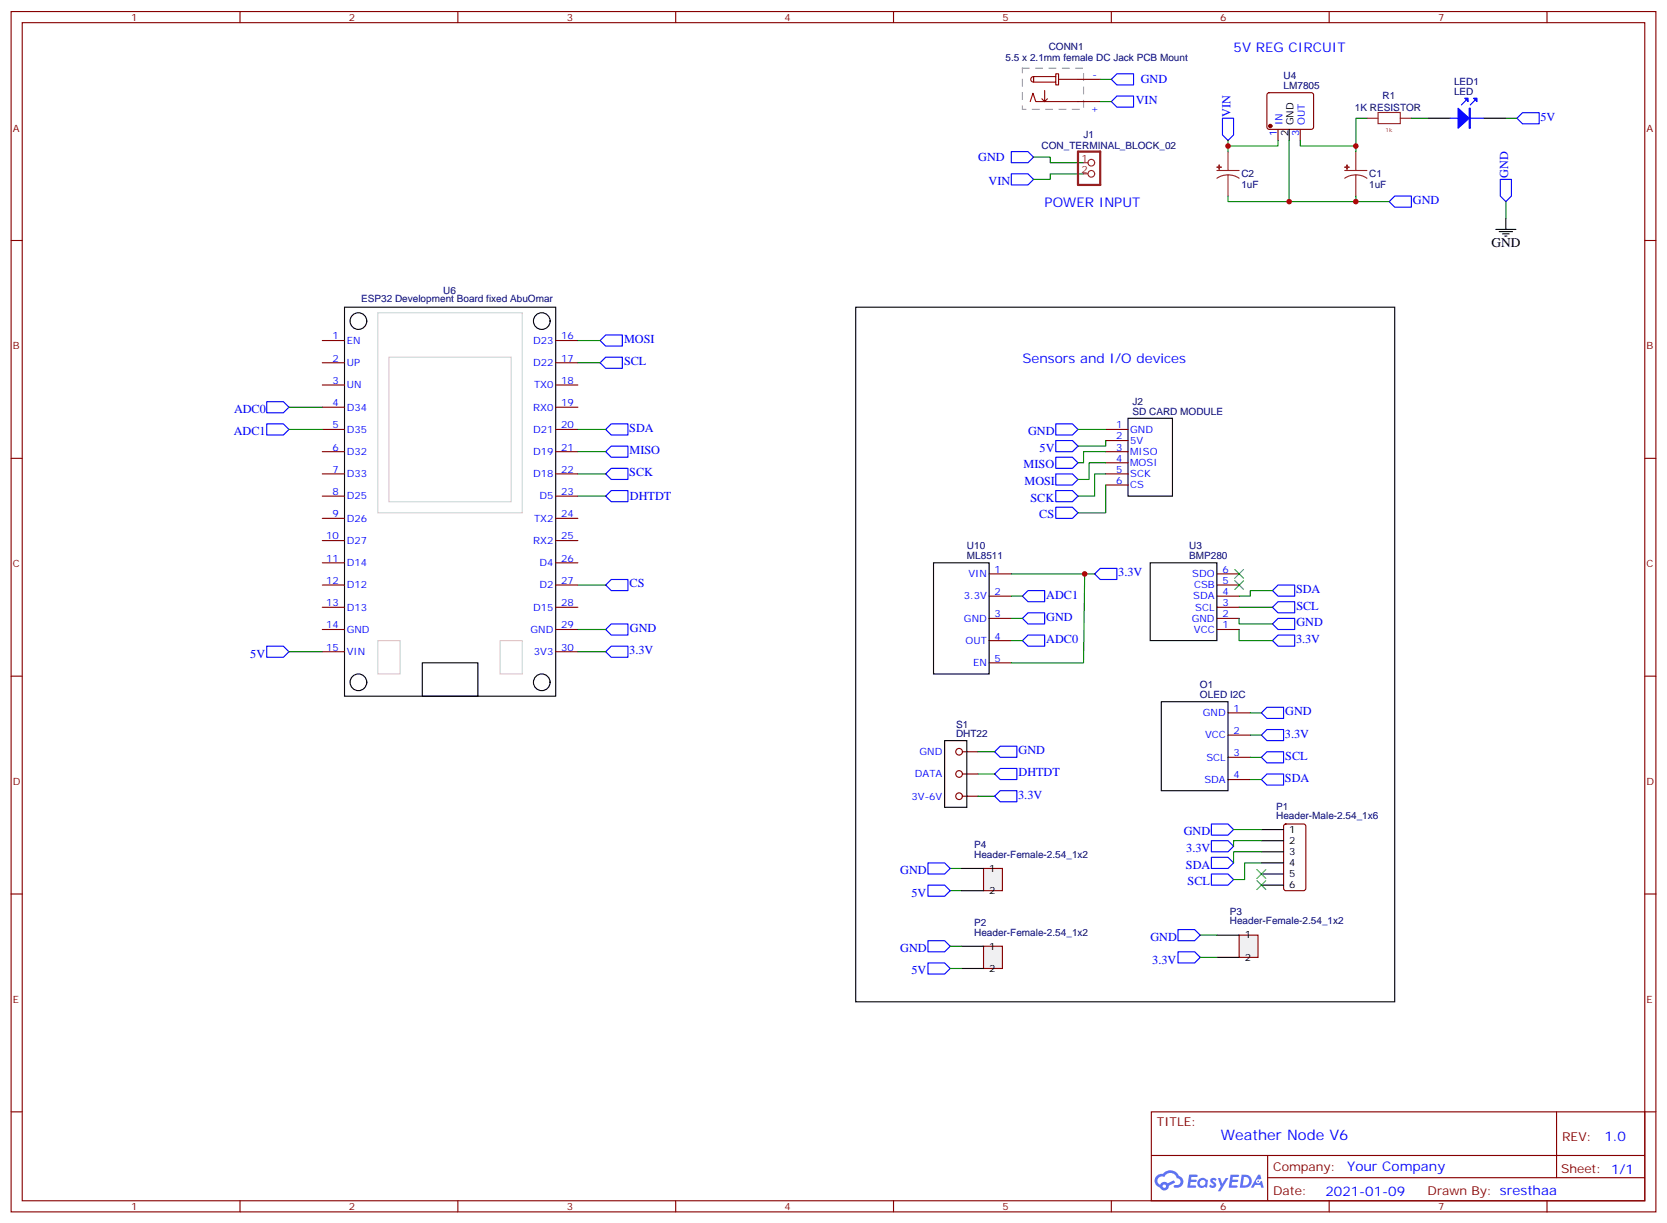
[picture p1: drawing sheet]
<svg xmlns="http://www.w3.org/2000/svg" width="529mm" height="388mm" viewBox="0 0 529 388" stroke-linecap="round" stroke-linejoin="round" font-family="sans-serif">
<g fill="none" stroke="#870000" stroke-width=".35">
<path d="M3.5 3.7h522.1v381h-522.1zM7.1 7.2h515v373.9h-515zM76.2 3.7v3.5M145.3 3.7v3.5M214.5 3.7v3.5M283.6 3.7v3.5M352.8 3.7v3.5M421.9 3.7v3.5M491.1 3.7v3.5M3.5 76.3h3.6M522.1 76.3h3.5M3.5 145.5h3.6"/>
<path d="M522.1 145.5h3.5M3.5 214.6h3.6M522.1 214.6h3.5M3.5 283.8h3.6M522.1 283.8h3.5M3.5 352.9h3.6M365.5 352.9h156.6v28.2h-156.6zM494.1 352.9v20.9M522.1 352.9h3.5M365.5 366.8h156.5M402.4 373.8h119.6M402.4 366.8v14.1"/>
<path d="M76.2 381.1v3.6M145.3 381.1v3.6M214.5 381.1v3.6M283.6 381.1v3.6M352.8 381.1v3.6M421.9 381.1v3.6M491.1 381.1v3.6"/>
</g>
<g fill="#5487ff">
<path d="M384.5 374.1a1.22 1.22 0 0 1 1.7 .3l-.4 .5a.47 .47 0 0 0-.3-.4 .47 .47 0 0 0-.6 .2l.2 .3a1.14 1.14 0 0 1 .8 1.7 1.14 1.14 0 0 1-1.9 0l-.2-.2 .4-.5 .8 .4a.29 .29 0 0 0 .3-.3 .29 .29 0 0 0-.3-.3 1.04 1.04 0 0 1-.5-1.7z"/>
<path d="M377.5 372.8h2.3l.4 .2-.2 .5-1.8 .1-.1 .8h1.5l.3 .4-.4 .4h-1.5l-.2 1.1h1.7l.2 .3-.2 .3-2.6 .1z"/>
<path d="M390.6 372.9l2.7 .1-.1 .5-1.9 .1-.1 .8h1.5l.4 .4-.4 .4h-1.6l-.2 1.1h1.8l.2 .3-.2 .3-2.7 .1z"/>
<path d="M399.4 372.9h.7l.3 1.2-.6 .3a.69 .69 0 0 0-1 .3 .69 .69 0 0 0 .4 1 .69 .69 0 0 0 .9-.7l.5-.2 .5 2.2h-.7l-.3-.9h-1.7l-.5 .9h-.9z"/>
<path d="M386.6 373.9h.8l.6 1.9 1.1-1.9h.8l-2.5 4.2h-.8l.9-1.5z"/>
<path d="M394.2 372.9l-.6 4.1h1.3a2.11 2.11 0 0 0 2.5-2.1 2.11 2.11 0 0 0-2.6-2zM394.9 373.6a1.43 1.43 0 0 1 1.6 1.6 1.43 1.43 0 0 1-2 1.1z"/>
<path d="M380.5 374.5a1.54 1.54 0 0 0-.1 2.1 1.54 1.54 0 0 0 2.1 .2l.7 .2 .2-2.3-.5-.3a1.49 1.49 0 0 0-2.4 .1zM380.7 375.5a.95 .95 0 0 1 1.9 0 .95 .95 0 0 1-1.9 0z"/>
<path d="M367.2 373.2a2.18 2.18 0 0 0 1 3.7 1.44 1.44 0 0 0 1.7 1 1.44 1.44 0 0 0 1.1-1.5l2.1-1-.5-.8-1.9 1a1.47 1.47 0 0 0-2.4 .4 1.39 1.39 0 0 1-.7-1.9 1.39 1.39 0 0 1 2-.5 2.12 2.12 0 0 1 2.2-1.3 2.12 2.12 0 0 1 1.8 1.7 1.14 1.14 0 0 1 1.1 1.4 1.14 1.14 0 0 1-1.6 .8 .43 .43 0 0 0-.5 .3 .43 .43 0 0 0 .4 .5 1.98 1.98 0 0 0 2.5-1.2 1.98 1.98 0 0 0-1.3-2.5 3.1 3.1 0 0 0-5.2-.7l-.9 .1zM369.1 376.5a.55 .55 0 0 1 1.1 0 .55 .55 0 0 1-1.1 0z"/>
<circle cx="399.4" cy="375" r=".26"/>
</g>
<g fill="none" stroke="#000" stroke-width=".35">
<path d="M409.2 41.1v3.5M474.8 72.8h6.4M475.9 73.5h4.2M477 74.2h2.1M477.7 74.9h.7M478 69.3v3.5M109.4 97.5h67v123.5h-67zM271.6 97.5h171.1v220.5h-171.1zM358.1 132.8h14.1v24.7h-14.1zM296.3 178.6h17.7v35.3h-17.7zM365.1 178.6h21.2v24.7h-21.2zM134.1 210.4h17.6v10.6h-17.6z"/>
<path d="M299.9 235.1h7v21.2h-7zM368.7 222.7h21.1v28.3h-21.1zM400.4 263.3h7.1M400.4 266.8h7.1M400.4 270.4h7.1M400.4 273.9h7.1M400.4 277.4h7.1M400.4 281h7.1"/>
<circle cx="113.8" cy="101.9" r="2.65"/>
<circle cx="172" cy="101.9" r="2.65"/>
<circle cx="113.8" cy="216.6" r="2.65"/>
<circle cx="172" cy="216.6" r="2.65"/>
</g>
<g fill="none" stroke="#870000" stroke-width=".35">
<path d="M342.2 25.2h7M342.2 32.2h7M402.4 29.6l.5-.2h13.4l.5 .2 .2 .5v10.3l-.3 .5-.4 .2h-13.4l-.5-.3-.2-.4v-10.3zM405.7 41.1v3.5M412.7 41.1v3.5M102.3 115.1h7.1M102.3 108.1h7.1M176.4 115.1h7M176.4 108.1h7M102.3 136.3h7.1M102.3 129.3h7.1M102.3 122.2h7.1"/>
<path d="M176.4 136.3h7M176.4 129.3h7M176.4 122.2h7M351 136.3h7.1M351 139.8h7.1M102.3 157.5h7.1M102.3 150.4h7.1M102.3 143.4h7.1M176.4 157.5h7M176.4 150.4h7M176.4 143.4h7M351 150.4h7.1"/>
<path d="M351 143.4h7.1M351 146.9h7.1M351 154h7.1M102.3 178.6h7.1M102.3 171.6h7.1M102.3 164.5h7.1M176.4 178.6h7M176.4 171.6h7M176.4 164.5h7M102.3 199.8h7.1M102.3 192.8h7.1M102.3 185.7h7.1"/>
<path d="M176.4 199.8h7M176.4 192.8h7M176.4 185.7h7M314 182.2h7M314 189.2h7M314 196.3h7M386.3 182.2h7M386.3 189.2h7M386.3 196.3h7M386.3 199.8h7M386.3 192.8h7M386.3 185.7h7"/>
<path d="M102.3 206.9h7.1M176.4 206.9h7M314 203.3h7M314 210.4h7M305.5 238.6h4.9M389.8 226.3h7.1M389.8 233.3h7.1M305.5 252.7h4.9M305.5 245.7h4.9M389.8 240.4h7.1M389.8 247.4h7.1M407.7 261.8l.5-.3h5.6l.7 .5v20l-.4 .7h-5.9l-.7-.4v-20z"/>
<circle cx="304.4" cy="238.6" r="1.06"/>
<circle cx="304.4" cy="245.7" r="1.06"/>
<circle cx="304.4" cy="252.7" r="1.06"/>
</g>
<g fill="none" stroke="#00f" stroke-width=".35">
<path d="M352.8 25.2l1.7-1.8h5.3v3.6h-5.3zM354.5 30.5h5.3v3.5h-5.3l-1.7-1.8zM388.1 37.5h3.5v5.3l-1.8 1.8-1.7-1.8zM481.5 37.5l1.8-1.7h5.3v3.5h-5.3zM321 48.1h5.3l1.8 1.8-1.8 1.7h-5.3zM321 55.2h5.3l1.8 1.7-1.8 1.8h-5.3zM476.2 56.9h3.6v5.3l-1.8 1.8-1.8-1.8zM441 64l1.7-1.8h5.3v3.6h-5.3zM190.5 108.1l1.8-1.8h5.3v3.6h-5.3zM192.3 113.4h5.3v3.5h-5.3l-1.8-1.8zM84.7 134.5h5.3l1.7 1.8-1.7 1.8h-5.3zM84.7 127.5h5.3l1.7 1.8-1.7 1.7h-5.3z"/>
<path d="M192.3 136.3l1.7-1.8h5.3v3.6h-5.3zM335.1 139.8h5.3l1.8 1.8-1.8 1.8h-5.3zM335.1 134.5h5.3l1.8 1.8-1.8 1.8h-5.3zM192.3 143.4l1.7-1.8h5.3v3.5h-5.3zM192.3 150.4l1.7-1.7h5.3v3.5h-5.3zM192.3 157.5l1.7-1.8h5.3v3.5h-5.3zM335.1 145.1h5.3l1.8 1.8-1.8 1.8h-5.3zM335.1 150.4h5.3l1.8 1.8-1.8 1.8h-5.3zM335.1 155.7h5.3l1.8 1.8-1.8 1.7h-5.3zM335.1 161h5.3l1.8 1.8-1.8 1.7h-5.3zM192.3 185.7l1.7-1.8h5.3v3.6h-5.3zM192.3 199.8l1.7-1.8h5.3v3.6h-5.3z"/>
<path d="M324.6 196.3l1.7-1.8h5.3v3.5h-5.3zM326.3 187.5h5.3v3.5h-5.3l-1.7-1.8zM347.5 182.2l1.7-1.8h5.3v3.5h-5.3zM403.9 192.8l1.8-1.8h5.3v3.5h-5.3zM403.9 198l1.8-1.7h5.3v3.5h-5.3zM405.7 185.7h5.3v3.5h-5.3l-1.8-1.7zM84.7 205.1h5.3l1.7 1.8-1.7 1.7h-5.3zM192.3 206.9l1.7-1.8h5.3v3.5h-5.3zM326.3 201.6h5.3v3.5h-5.3l-1.7-1.8zM405.7 201.6h5.3v3.5h-5.3l-1.8-1.8zM315.7 238.6l1.8-1.7h5.3v3.5h-5.3zM400.4 226.3l1.8-1.8h5.3v3.5h-5.3z"/>
<path d="M400.4 233.3l1.8-1.7h5.3v3.5h-5.3zM315.7 245.7l1.8-1.8h5.3v3.5h-5.3zM315.7 252.7l1.8-1.7h5.3v3.5h-5.3zM400.4 247.4l1.8-1.7h5.3v3.5h-5.3zM400.4 240.4l1.8-1.8h5.3v3.5h-5.3zM384.5 272.1h5.3l1.8 1.8-1.8 1.8h-5.3zM384.5 277.4h5.3l1.8 1.8-1.8 1.8h-5.3zM384.5 266.8h5.3l1.8 1.8-1.8 1.8h-5.3zM384.5 261.5h5.3l1.8 1.8-1.8 1.8h-5.3z"/>
</g>
<g fill="none" stroke="#008700" stroke-width=".35">
<path d="M349.2 25.2h3.6M349.2 32.2h3.6M328.1 49.9h5.3v1.7h10.6M344 55.2h-10.6v1.7h-5.3M478 64v5.3M183.4 108.1h7.1M183.4 115.1h7.1M91.7 129.3h10.6M91.7 136.3h10.6M183.4 136.3h8.9M342.2 136.3h8.8M351 139.8v1.8h-8.8"/>
<path d="M183.4 143.4h8.9M183.4 150.4h8.9M183.4 157.5h8.9M351 143.4h-7v3.5h-1.8M351 146.9h-5.3v5.3h-3.5M351 150.4h-3.5v7.1h-5.3M351 154v8.8h-8.8M183.4 185.7h8.9M183.4 199.8h8.9M321 196.3h3.6M321 182.2h26.5M321 189.2h3.6"/>
<path d="M344.3 182.2l-.3 28.2h-23M393.3 196.3v1.7h10.6M393.3 199.8v3.5h10.6M393.3 192.8h10.6M403.9 187.5h-7v1.7h-3.6M91.7 206.9h10.6M183.4 206.9h8.9M321 203.3h3.6M310.4 238.6h5.3M396.9 226.3h3.5M396.9 233.3h3.5M310.4 252.7h5.3"/>
<path d="M310.4 245.7h5.3M396.9 240.4h3.5M396.9 247.4h3.5M391.6 263.3h8.8M400.4 266.8h-8.8v1.8M400.4 270.4h-8.8v3.5M400.4 273.9h-5.3v5.3h-3.5"/>
</g>
<path d="M342.2 48.1h7v10.6h-7z" fill="none" stroke="#8c2424" stroke-width=".71"/>
<g fill="none" stroke="#8c2424" stroke-width=".35">
<path d="M344 51.6h1.4M344 55.2h1.4"/>
<circle cx="346.4" cy="55.2" r="1.06"/>
<circle cx="346.4" cy="51.6" r="1.06"/>
</g>
<circle cx="403.2" cy="40" r=".53" fill="#870000" stroke="#870000" stroke-width=".35"/>
<path d="M391.9 184.3l2.9 2.8M391.9 180.8l2.9 2.8M394.8 184.3l-2.9 2.8M394.8 180.8l-2.9 2.8M399 276l2.8 2.8M399 279.5l2.8 2.9M401.8 276l-2.8 2.8M401.8 279.5l-2.8 2.9" fill="none" stroke="#3c3" stroke-width=".35"/>
<path d="M119.9 99.3h45.9v63.5h-45.9zM123.5 113.4h38.8v45.8h-38.8zM119.9 203.3h7.1v10.6h-7.1zM158.7 203.3h7.1v10.6h-7.1z" fill="none" stroke="#ccc" stroke-width=".35"/>
<path d="M327 32.2l.9-2.6 .9 2.6h13.4M327.5 24.6l.6-.3v1.8a.88 .88 0 0 1-.8-.6 .88 .88 0 0 1 .2-.9zM328.1 24.3h7v1.8h-7zM330.7 31.4l.9 .8M331.6 28.7v3.5l.9-.8M335.1 24.3v-.9h.9v3.6h-.9v-.9M336 25.2h6.2" fill="none" stroke="#900" stroke-width=".35"/>
<path d="M324.6 21.7h19.4v13h-19.4z" fill="none" stroke="#999" stroke-width=".35" stroke-dasharray="2.1 2.1"/>
<path d="M312.2 300.4h6v7h-6z" fill="#f0f0f0" stroke="#870000" stroke-width=".35"/>
<path d="M305.2 300.4h7M305.2 307.4h7" fill="none" stroke="#000" stroke-width=".35"/>
<path d="M294.6 298.6h5.3l1.7 1.8-1.7 1.7h-5.3zM294.6 305.6h5.3l1.7 1.8-1.7 1.8h-5.3z" fill="none" stroke="#00f" stroke-width=".35"/>
<path d="M301.6 300.4h3.6M301.6 307.4h3.6" fill="none" stroke="#008700" stroke-width=".35"/>
<path d="M393.3 296.8h6v7.1h-6z" fill="#f0f0f0" stroke="#870000" stroke-width=".35"/>
<path d="M386.3 296.8h7M386.3 303.9h7" fill="none" stroke="#000" stroke-width=".35"/>
<path d="M294.6 273.9h5.3l1.7 1.8-1.7 1.7h-5.3zM294.6 281h5.3l1.7 1.7-1.7 1.8h-5.3zM373.9 295.1h5.3l1.8 1.7-1.8 1.8h-5.3zM373.9 302.1h5.3l1.8 1.8-1.8 1.7h-5.3z" fill="none" stroke="#00f" stroke-width=".35"/>
<path d="M301.6 275.7h3.6M301.6 282.7h3.6M381 296.8h5.3M381 303.9h5.3" fill="none" stroke="#008700" stroke-width=".35"/>
<path d="M312.2 275.7h6v7h-6z" fill="#f0f0f0" stroke="#870000" stroke-width=".35"/>
<path d="M453.3 37.5h7.1M471 37.5h7M305.2 275.7h7M305.2 282.7h7" fill="none" stroke="#000" stroke-width=".35"/>
<g fill="none" stroke="#8c2424" stroke-width=".35">
<path d="M433.9 37.5h3.5M437.4 35.7h7.1v3.5h-7.1zM444.5 37.5h3.5M386.3 54.1h7M389.8 55.5l1.9 .3 1.6 .8M389.8 55.5l-1.8 .3-1.7 .8M389.8 48.1v6M389.8 55.5v6.7M426.9 54.1h7M430.4 55.5l1.8 .3 1.7 .8M430.4 55.5l-1.9 .3-1.6 .8M430.4 48.1v6"/>
<path d="M430.4 55.5v6.7"/>
</g>
<path d="M460.4 37.5h10.6M465.3 31.9l-1.4 1.4M468.1 31.9l-1.4 1.4" fill="none" stroke="#00f" stroke-width=".35"/>
<g fill="#00f" stroke="#00f" stroke-width=".35">
<path d="M462.8 34.4l3.6 3.1-3.6 3.2z"/>
<path d="M466.4 34.4h.3v6.3h-.3z"/>
<path d="M467.8 31.2h1v1z"/>
<path d="M465 31.2h1v1z"/>
</g>
<g fill="#8c2424" stroke="#8c2424" stroke-width=".35">
<path d="M426.9 53.1h1.4z"/>
<path d="M427.6 52.4v1.4z"/>
<path d="M386.3 53.1h1.4z"/>
<path d="M387 52.4v1.4z"/>
</g>
<path d="M433.9 37.5h-3.5v8.9M448 37.5h5.3M478 37.5h3.5M389.8 44.6v1.8M405.7 44.6v1.8h-15.9v1.7M409.2 44.6v19.4M412.7 44.6v1.8h17.7v1.7M389.8 62.2v1.8h51.2M430.4 62.2v1.8" fill="none" stroke="#008700" stroke-width=".35"/>
<g fill="#c00">
<circle cx="344.3" cy="182.2" r=".88"/>
<circle cx="409.2" cy="64" r=".88"/>
<circle cx="430.4" cy="64" r=".88"/>
<circle cx="389.8" cy="46.4" r=".88"/>
<circle cx="430.4" cy="46.4" r=".88"/>
</g>
<text font-size="4.6" fill="#00f" x="387.6" y="361.9">Weather Node V6</text>
<g font-size="4.2" fill="#00f">
<text x="391.6" y="16.4">5V REG CIRCUIT</text>
<text x="331.6" y="65.8">POWER INPUT</text>
<text x="324.6" y="115.1">Sensors and I/O devices</text>
<text x="509.3" y="362.2">1.0</text>
<text x="427.7" y="371.7">Your Company</text>
<text x="420.7" y="379.5">2021-01-09</text>
</g>
<text font-size="4.2" x="473.4" y="78.5">GND</text>
<g font-size="3.9" fill="#00f">
<text x="362.1" y="26.5">GND</text>
<text x="360.6" y="33.1">VIN</text>
<text x="390.6" y="37" transform="rotate(-90 390.6 37)">VIN</text>
<text x="489" y="38.3">5V</text>
<text x="310.5" y="51.1">GND</text>
<text x="313.8" y="58.7">VIN</text>
<text x="478.8" y="56.4" transform="rotate(-90 478.8 56.4)">GND</text>
<text x="448.5" y="64.7">GND</text>
<text x="198.1" y="108.8">MOSI</text>
<text x="198.1" y="115.9">SCL</text>
<text x="74.3" y="131">ADC0</text>
<text x="199.7" y="137.1">SDA</text>
<text x="74.2" y="138.1">ADC1</text>
<text x="326.4" y="138.2">GND</text>
<text x="330" y="143.4">5V</text>
<text x="199.8" y="144.1">MISO</text>
<text x="324.9" y="148.7">MISO</text>
<text x="199.7" y="151.2">SCK</text>
<text x="325.2" y="154">MOSI</text>
<text x="200" y="158.7">DHTDT</text>
<text x="327.1" y="159.2">SCK</text>
<text x="329.9" y="164.5">CS</text>
<text x="355" y="182.9">3.3V</text>
<text x="199.8" y="186.4">CS</text>
<text x="332.1" y="190">ADC1</text>
<text x="411.4" y="188.2">SDA</text>
<text x="332.1" y="197">GND</text>
<text x="411.5" y="193.5">SCL</text>
<text x="200" y="200.5">GND</text>
<text x="411.5" y="198.8">GND</text>
<text x="79.4" y="208.7">5V</text>
<text x="199.8" y="207.5">3.3V</text>
<text x="332.1" y="204.1">ADC0</text>
<text x="411.4" y="204.1">3.3V</text>
<text x="408" y="227">GND</text>
<text x="323.3" y="239.4">GND</text>
<text x="407.9" y="234.2">3.3V</text>
<text x="408" y="241.2">SCL</text>
<text x="323.3" y="246.4">DHTDT</text>
<text x="407.9" y="248.2">SDA</text>
<text x="323.2" y="253.6">3.3V</text>
<text x="375.8" y="265.2">GND</text>
<text x="376.5" y="275.8">SDA</text>
<text x="376.6" y="270.4">3.3V</text>
<text x="285.8" y="277.5">GND</text>
<text x="377" y="281">SCL</text>
<text x="289.3" y="284.6">5V</text>
<text x="365.2" y="298.7">GND</text>
<text x="285.8" y="302.2">GND</text>
<text x="365.8" y="305.9">3.3V</text>
<text x="289.3" y="309.3">5V</text>
</g>
<g font-size="3.9" fill="#800">
<text x="367.2" y="357.5">TITLE:</text>
<text x="495.9" y="362.2">REV:</text>
<text x="404.1" y="371.7">Company:</text>
<text x="495.5" y="372.3">Sheet: 1/1</text>
<text x="404.1" y="379.4">Date:</text>
<text x="453.2" y="379.5">Drawn By: sresthaa</text>
</g>
<g font-size="3.2" fill="#800">
<text x="41.6" y="6.7">1</text>
<text x="110.8" y="6.7">2</text>
<text x="179.9" y="6.7">3</text>
<text x="249.1" y="6.7">4</text>
<text x="318.2" y="6.7">5</text>
<text x="387.3" y="6.7">6</text>
<text x="456.5" y="6.7">7</text>
<text x="4.1" y="41.8">A</text>
<text x="522.6" y="41.8">A</text>
<text x="4.1" y="110.9">B</text>
<text x="522.6" y="110.9">B</text>
<text x="4.1" y="180.1">C</text>
<text x="522.6" y="180.1">C</text>
<text x="4.1" y="249.2">D</text>
<text x="522.6" y="249.2">D</text>
<text x="4.1" y="318.3">E</text>
<text x="522.6" y="318.3">E</text>
<text x="41.6" y="384.1">1</text>
<text x="110.8" y="384.1">2</text>
<text x="179.9" y="384.1">3</text>
<text x="249.1" y="384.1">4</text>
<text x="318.2" y="384.1">5</text>
<text x="387.3" y="384.1">6</text>
<text x="456.5" y="384.1">7</text>
</g>
<g font-size="3.2" fill="#000080">
<text x="332.9" y="15.7">CONN1</text>
<text x="319.2" y="19.3">5.5 x 2.1mm female DC Jack PCB Mount</text>
<text x="407.5" y="28.4">LM7805</text>
<text x="407.5" y="25.2">U4</text>
<text x="461.6" y="27">LED1</text>
<text x="430.1" y="35.2">1K RESISTOR</text>
<text x="438.9" y="31.5">R1</text>
<text x="461.6" y="30.1">LED</text>
<text x="330.6" y="47.4">CON_TERMINAL_BLOCK_02</text>
<text x="344" y="43.9">J1</text>
<text x="394.1" y="59.5">1uF</text>
<text x="394.1" y="56.3">C2</text>
<text x="434.6" y="59.5">1uF</text>
<text x="434.6" y="56.3">C1</text>
<text x="114.7" y="95.7">ESP32 Development Board fixed AbuOmar</text>
<text x="140.7" y="93.4">U6</text>
<text x="359.5" y="131.7">SD CARD MODULE</text>
<text x="359.5" y="128.6">J2</text>
<text x="306.9" y="177.6">ML8511</text>
<text x="306.9" y="174.4">U10</text>
<text x="377.5" y="177.6">BMP280</text>
<text x="377.5" y="174.4">U3</text>
<text x="380.9" y="221.7">OLED I2C</text>
<text x="380.9" y="218.5">O1</text>
<text x="303.5" y="230.9">S1</text>
<text x="303.5" y="234">DHT22</text>
<text x="405.1" y="257">P1</text>
<text x="405.1" y="260.1">Header-Male-2.54_1x6</text>
<text x="309.2" y="269.2">P4</text>
<text x="309.2" y="272.3">Header-Female-2.54_1x2</text>
<text x="309.2" y="293.9">P2</text>
<text x="390.4" y="293.4">Header-Female-2.54_1x2</text>
<text x="390.4" y="290.4">P3</text>
<text x="309.2" y="297">Header-Female-2.54_1x2</text>
</g>
<g font-size="3.2" fill="#00f">
<text x="346.7" y="24.8">-</text>
<text x="346.3" y="35.4">+</text>
<text x="407.1" y="39.8" transform="rotate(-90 407.1 39.8)">IN</text>
<text x="414.2" y="39.8" transform="rotate(-90 414.2 39.8)">OUT</text>
<text x="405.3" y="43.3" transform="rotate(-90 405.3 43.3)">1</text>
<text x="412.4" y="43.3" transform="rotate(-90 412.4 43.3)">3</text>
<text x="105.6" y="107.7">1</text>
<text x="178.2" y="107.7">16</text>
<text x="110.1" y="109.1">EN</text>
<text x="169.2" y="109.1">D23</text>
<text x="105.6" y="114.8">2</text>
<text x="110.1" y="116.2">UP</text>
<text x="169.2" y="116.2">D22</text>
<text x="178.2" y="114.8">17</text>
<text x="105.6" y="121.8">3</text>
<text x="110.1" y="123.3">UN</text>
<text x="169.5" y="123.3">TX0</text>
<text x="178.2" y="121.8">18</text>
<text x="105.6" y="128.9">4</text>
<text x="110.1" y="130.3">D34</text>
<text x="169.3" y="130.3">RX0</text>
<text x="178.2" y="128.9">19</text>
<text x="105.6" y="136">5</text>
<text x="110.1" y="137.4">D35</text>
<text x="169.2" y="137.4">D21</text>
<text x="178.2" y="136">20</text>
<text x="354.3" y="136">1</text>
<text x="358.8" y="137.4">GND</text>
<text x="105.6" y="143">6</text>
<text x="178.2" y="143">21</text>
<text x="354.3" y="139.5">2</text>
<text x="354.3" y="143">3</text>
<text x="358.8" y="140.9">5V</text>
<text x="110.1" y="144.4">D32</text>
<text x="169.2" y="144.4">D19</text>
<text x="354.3" y="146.5">4</text>
<text x="358.8" y="144.4">MISO</text>
<text x="358.8" y="148">MOSI</text>
<text x="105.6" y="150.1">7</text>
<text x="110.1" y="151.5">D33</text>
<text x="169.2" y="151.5">D18</text>
<text x="178.2" y="150.1">22</text>
<text x="354.3" y="150.1">5</text>
<text x="354.3" y="153.6">6</text>
<text x="358.8" y="151.5">SCK</text>
<text x="358.8" y="155">CS</text>
<text x="105.6" y="157.1">8</text>
<text x="110.1" y="158.5">D25</text>
<text x="171.2" y="158.5">D5</text>
<text x="178.2" y="157.1">23</text>
<text x="105.6" y="164.2">9</text>
<text x="110.1" y="165.6">D26</text>
<text x="169.5" y="165.6">TX2</text>
<text x="178.2" y="164.2">24</text>
<text x="103.6" y="171.2">10</text>
<text x="110.1" y="172.6">D27</text>
<text x="169.3" y="172.6">RX2</text>
<text x="178.2" y="171.2">25</text>
<text x="103.6" y="178.3">11</text>
<text x="110.1" y="179.7">D14</text>
<text x="171.2" y="179.7">D4</text>
<text x="178.2" y="178.3">26</text>
<text x="103.6" y="185.3">12</text>
<text x="178.2" y="185.3">27</text>
<text x="307.4" y="183.2">VIN</text>
<text x="315.7" y="181.8">1</text>
<text x="378.5" y="183.2">SDO</text>
<text x="388.1" y="185.3">5</text>
<text x="388.1" y="181.8">6</text>
<text x="110.1" y="186.8">D12</text>
<text x="171.2" y="186.8">D2</text>
<text x="305.9" y="190.3">3.3V</text>
<text x="315.7" y="188.9">2</text>
<text x="378.8" y="190.3">SDA</text>
<text x="379" y="186.8">CSB</text>
<text x="388.1" y="188.9">4</text>
<text x="103.6" y="192.4">13</text>
<text x="110.1" y="193.8">D13</text>
<text x="169.2" y="193.8">D15</text>
<text x="178.2" y="192.4">28</text>
<text x="306" y="197.3">GND</text>
<text x="315.7" y="195.9">3</text>
<text x="378.3" y="197.3">GND</text>
<text x="379.4" y="193.8">SCL</text>
<text x="388.1" y="195.9">2</text>
<text x="388.1" y="192.4">3</text>
<text x="103.6" y="199.5">14</text>
<text x="110.1" y="200.9">GND</text>
<text x="168.4" y="200.9">GND</text>
<text x="178.2" y="199.5">29</text>
<text x="315.7" y="203">4</text>
<text x="379" y="200.9">VCC</text>
<text x="388.1" y="199.5">1</text>
<text x="103.6" y="206.5">15</text>
<text x="110.1" y="207.9">VIN</text>
<text x="169.5" y="207.9">3V3</text>
<text x="178.2" y="206.5">30</text>
<text x="306.5" y="204.4">OUT</text>
<text x="308.9" y="211.5">EN</text>
<text x="315.7" y="210">5</text>
<text x="381.8" y="227.3">GND</text>
<text x="391.6" y="225.9">1</text>
<text x="391.6" y="233">2</text>
<text x="291.9" y="239.7">GND</text>
<text x="382.5" y="234.4">VCC</text>
<text x="383" y="241.4">SCL</text>
<text x="391.6" y="240">3</text>
<text x="290.4" y="246.7">DATA</text>
<text x="382.3" y="248.5">SDA</text>
<text x="391.6" y="247.1">4</text>
<text x="289.3" y="253.8">3V-6V</text>
</g>
<g font-size="3.2">
<text x="410.6" y="39.8" transform="rotate(-90 410.6 39.8)">GND</text>
<text x="408.9" y="43.3" transform="rotate(-90 408.9 43.3)">2</text>
<text x="409.2" y="264.4">1</text>
<text x="409.2" y="267.9">2</text>
<text x="409.2" y="271.4">3</text>
<text x="409.2" y="275">4</text>
<text x="314" y="276.7">1</text>
<text x="409.2" y="278.5">5</text>
<text x="314" y="283.8">2</text>
<text x="409.2" y="282">6</text>
<text x="395.1" y="297.9">1</text>
<text x="314" y="301.4">1</text>
<text x="395.1" y="304.9">2</text>
<text x="314" y="308.5">2</text>
</g>
<g font-size="3.2" fill="#8d2323">
<text x="343.4" y="51.3">1</text>
<text x="343.4" y="54.8">2</text>
</g>
<text font-size="1.8" fill="#8d2323" x="439.8" y="41.8">1k</text>
</svg>
